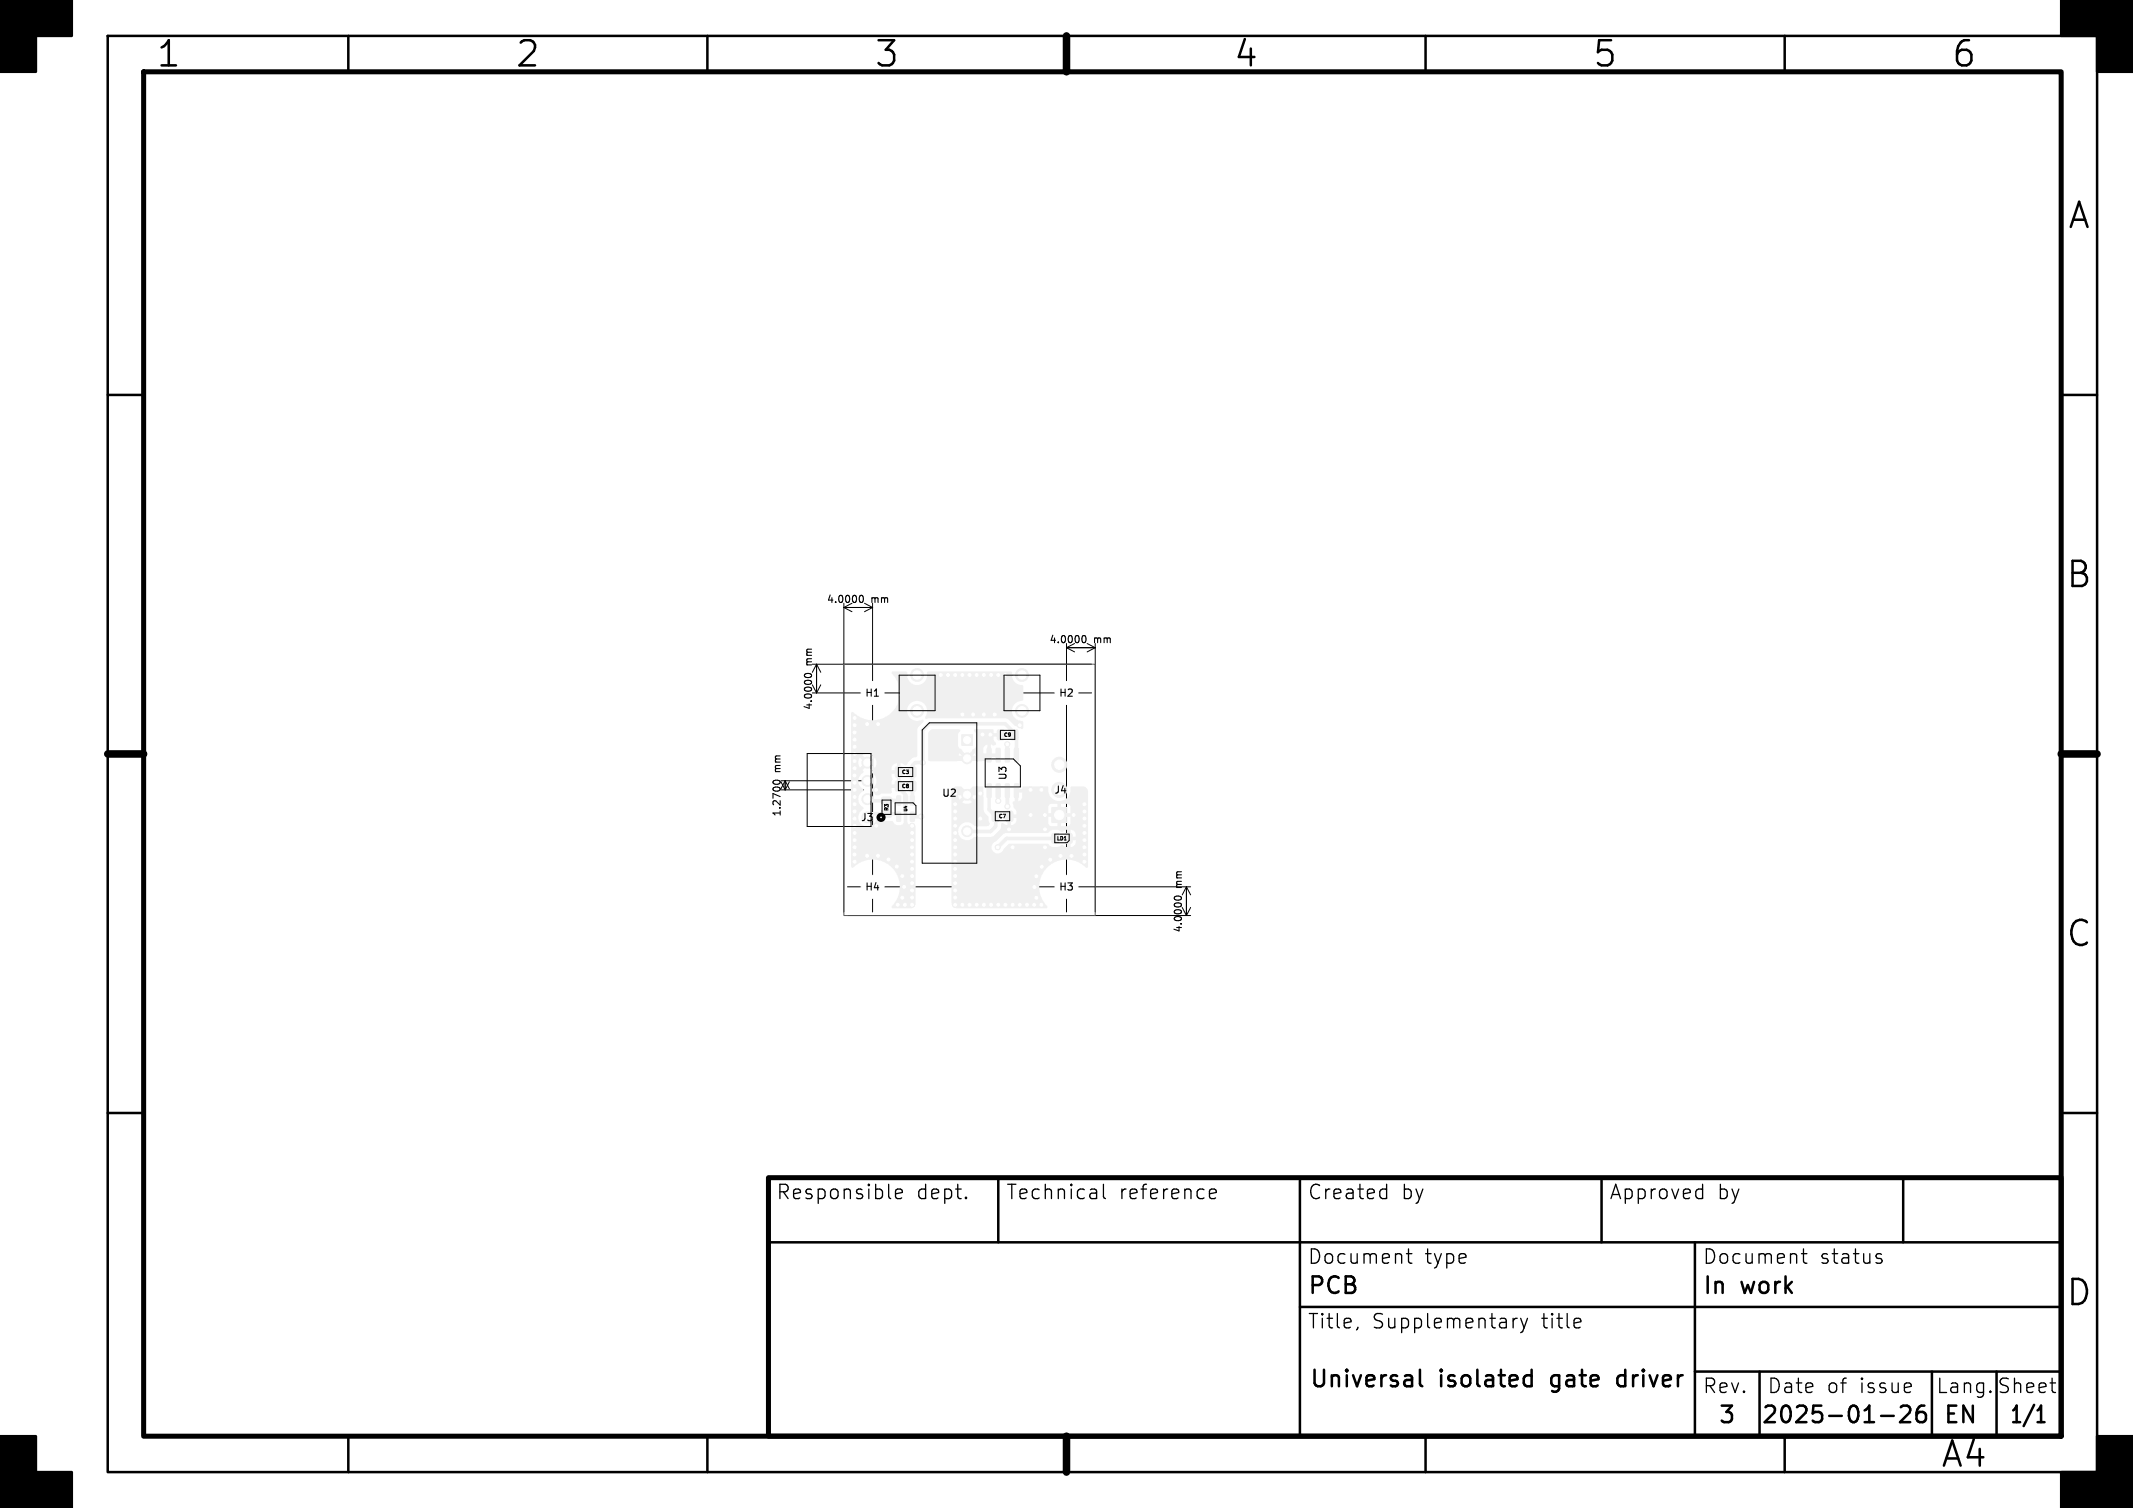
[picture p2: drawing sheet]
<svg xmlns="http://www.w3.org/2000/svg" width="297mm" height="210mm" viewBox="0 0 297 210" stroke-linecap="round" stroke-linejoin="round" font-family="sans-serif">
<path d="M112.2 94.3l-.2-.2a.53 .53 0 0 1 .5-.3 .53 .53 0 0 1 .5 .3l-.2 .2M119.7 83.1l.2-.2a.53 .53 0 0 1 .3 .5 .53 .53 0 0 1-.3 .5l-.2-.2M150.7 88.7l.2-.2a.53 .53 0 0 1 .3 .5 .53 .53 0 0 1-.3 .5l-.2-.2M107.8 109.2l-.2-.2a.53 .53 0 0 1 .5-.4 .53 .53 0 0 1 .5 .4l-.2 .2M163.7 125.3l-.2-.2a.53 .53 0 0 1 .5-.3 .53 .53 0 0 1 .5 .3l-.2 .2" fill="none" stroke="#000" stroke-width=".15"/>
<g fill="none" stroke="#000" stroke-width=".14">
<path d="M113.1 92.5h38.9M113.1 96.5h38.9M113.7 92.5v4l.6-1.1M113.7 92.5l.6 1.1M113.7 92.5l-.6 1.1M117.5 84v43M120.4 84l1.1 .6M121.5 84v43M121.5 84.6h-4l1.1 .6M121.5 84.6l-1.1 .6M148.5 89.6v37.4M151.4 89.6l1.1 .6"/>
<path d="M152.5 89.6v37.4M152.5 90.2h-4l1.1 .6M152.5 90.2l-1.1 .6M108.7 108.7h11.6M108.7 110h11.6M108.7 108.9l.6 1.1M109.3 108.7v1.3M109.3 108.7l.6 1.2M109.3 108.7l-.6 1.2M109.9 108.9l-.6 1.1M118 127.5h47.8M118 123.5h47.8"/>
<path d="M165.2 123.5v4l.6-1.1M165.2 123.5l.6 1.1M165.2 123.5l-.6 1.1"/>
</g>
<g fill="#f0f0f0" stroke="#f0f0f0" stroke-width=".14">
<path d="M148.4 116.1h.7l.2 .1v1l-.2 .2-.5 .1-.3-.2z"/>
<path d="M146.5 116.1h.7l.2 .1v1l-.1 .2-.6 .1-.2-.2z"/>
<path d="M126.8 110.8h.4l.1 .1v1.1l-.1 .1-.4-.1z"/>
<path d="M125.8 110.8h.4l.2 .1v1.1l-.1 .1-.5-.1z"/>
<path d="M124.9 110.8h.4l.1 .1v1.1l-.1 .1-.4-.1z"/>
<path d="M124.9 113.1h.4l.1 .1v1.1l-.1 .1-.4-.1z"/>
<path d="M126.8 113.1h.4l.1 .1v1.1l-.1 .1-.4-.1z"/>
<path d="M140.1 113l.7-.1 .2 .2v1l-.1 .3h-.6l-.2-.2z"/>
<path d="M138.2 113l.7-.1 .2 .2v1l-.1 .3h-.6l-.2-.2z"/>
<path d="M141.3 104.2h.4l.1 .1v1.7l-.1 .1-.5-.1z"/>
<path d="M140 104.2h.4l.2 .1v1.7l-.1 .1-.5-.1z"/>
<path d="M138.7 104.2h.4l.2 .1v1.7l-.1 .1-.5-.1z"/>
<path d="M137.5 104.2h.4l.1 .1v1.7l-.1 .1-.5-.1z"/>
<path d="M137.5 109.2l.4-.1 .1 .1v1.7l-.1 .2-.5-.1z"/>
<path d="M138.7 109.2l.4-.1 .2 .1v1.7l-.1 .2-.5-.1z"/>
<path d="M140 109.2l.4-.1 .2 .1v1.7l-.1 .2-.5-.1z"/>
<path d="M141.3 109.2l.4-.1 .1 .1v1.7l-.1 .2-.5-.1z"/>
<path d="M140.8 101.7l.7-.1 .2 .2 .1 1-.2 .2-.6 .1-.2-.2z"/>
<path d="M138.9 101.7l.7-.1 .2 .2 .1 1-.2 .2-.6 .1-.2-.2z"/>
<path d="M133.9 102.3h1.5v1.5h-1.5z"/>
<path d="M122.8 111.1l1.2-.1 .1 .2v.7l-.2 .1h-1l-.2-.2z"/>
<path d="M122.8 112.9l1.2-.1 .1 .3v.6l-.2 .1h-1l-.2-.2z"/>
<path d="M126.6 106.9l.7-.1 .2 .1v1.1l-.1 .2h-.6l-.2-.1z"/>
<path d="M124.7 106.9l.7-.1 .2 .1v1.1l-.1 .2h-.6l-.2-.1z"/>
<path d="M146.4 112.5h2.2v2.1h-2.2z"/>
<path d="M126.6 108.8h.7l.2 .1v1.1l-.1 .2h-.6l-.2-.1z"/>
<path d="M124.7 108.8h.7l.2 .1v1.1l-.1 .2h-.6l-.2-.1z"/>
<circle cx="127.7" cy="99" r=".89"/>
<circle cx="127.7" cy="94" r=".89"/>
<circle cx="134.7" cy="105.6" r=".75"/>
<circle cx="134.7" cy="110.7" r=".75"/>
<circle cx="134.7" cy="115.8" r=".75"/>
<circle cx="142.3" cy="99" r=".89"/>
<circle cx="142.3" cy="94" r=".89"/>
<circle cx="120.8" cy="113.8" r=".76"/>
<circle cx="120.8" cy="111.3" r=".76"/>
<circle cx="120.8" cy="108.7" r=".76"/>
<circle cx="120.8" cy="106.2" r=".76"/>
<circle cx="147.5" cy="110" r="1.05"/>
<circle cx="147.5" cy="106.5" r="1.05"/>
</g>
<g fill="#ececec" stroke="#ececec" stroke-width=".14">
<circle cx="133" cy="116" r=".35"/>
<circle cx="145" cy="126" r=".35"/>
<circle cx="139" cy="126" r=".35"/>
<circle cx="147.7" cy="119.2" r=".35"/>
<circle cx="136.5" cy="110.5" r=".35"/>
<circle cx="145.1" cy="120.7" r=".35"/>
<circle cx="133" cy="121" r=".35"/>
<circle cx="140.5" cy="115.5" r=".35"/>
<circle cx="149.5" cy="113.5" r=".35"/>
<circle cx="141" cy="118" r=".35"/>
<circle cx="133" cy="125" r=".35"/>
<circle cx="146.2" cy="119.7" r=".35"/>
<circle cx="141" cy="126" r=".35"/>
<circle cx="133" cy="120" r=".35"/>
<circle cx="151" cy="117" r=".35"/>
<circle cx="151" cy="120" r=".35"/>
<circle cx="133" cy="115" r=".35"/>
<circle cx="133" cy="123" r=".35"/>
<circle cx="136" cy="126" r=".35"/>
<circle cx="144" cy="126" r=".35"/>
<circle cx="151" cy="114" r=".35"/>
<circle cx="133" cy="124" r=".35"/>
<circle cx="151" cy="116" r=".35"/>
<circle cx="143.5" cy="113.5" r=".35"/>
<circle cx="133" cy="117" r=".35"/>
<circle cx="145.5" cy="113.5" r=".35"/>
<circle cx="137" cy="126" r=".35"/>
<circle cx="143.5" cy="110" r=".35"/>
<circle cx="144" cy="123.5" r=".35"/>
<circle cx="151" cy="119" r=".35"/>
<circle cx="133" cy="118" r=".35"/>
<circle cx="140" cy="126" r=".35"/>
<circle cx="133" cy="112" r=".35"/>
<circle cx="144.3" cy="122" r=".35"/>
<circle cx="143" cy="126" r=".35"/>
<circle cx="138" cy="126" r=".35"/>
<circle cx="151" cy="115" r=".35"/>
<circle cx="133" cy="110.5" r=".35"/>
<circle cx="133" cy="122" r=".35"/>
<circle cx="151" cy="112" r=".35"/>
<circle cx="133" cy="114" r=".35"/>
<circle cx="144.3" cy="125" r=".35"/>
<circle cx="145.5" cy="115.5" r=".35"/>
<circle cx="151" cy="113" r=".35"/>
<circle cx="133" cy="113" r=".35"/>
<circle cx="145" cy="110" r=".35"/>
<circle cx="135" cy="126" r=".35"/>
<circle cx="133" cy="119" r=".35"/>
<circle cx="151" cy="118" r=".35"/>
<circle cx="142" cy="126" r=".35"/>
<circle cx="134" cy="126" r=".35"/>
<circle cx="149.2" cy="119.2" r=".35"/>
<circle cx="145.5" cy="118" r=".35"/>
<circle cx="133" cy="126" r=".35"/>
<circle cx="136.5" cy="114" r=".35"/>
<circle cx="137" cy="99.5" r=".35"/>
<circle cx="119" cy="101" r=".35"/>
<circle cx="127" cy="125" r=".35"/>
<circle cx="119" cy="109" r=".35"/>
<circle cx="119" cy="103" r=".35"/>
<circle cx="124.9" cy="120.7" r=".35"/>
<circle cx="119" cy="113" r=".35"/>
<circle cx="127" cy="120" r=".35"/>
<circle cx="136.8" cy="102.3" r=".35"/>
<circle cx="127" cy="117" r=".35"/>
<circle cx="119" cy="100" r=".35"/>
<circle cx="139" cy="94" r=".35"/>
<circle cx="119" cy="115" r=".35"/>
<circle cx="132" cy="94" r=".35"/>
<circle cx="120.7" cy="119.2" r=".35"/>
<circle cx="120.7" cy="100.8" r=".35"/>
<circle cx="127" cy="118" r=".35"/>
<circle cx="125.9" cy="123.5" r=".35"/>
<circle cx="119" cy="111" r=".35"/>
<circle cx="134" cy="94" r=".35"/>
<circle cx="119" cy="118" r=".35"/>
<circle cx="119" cy="102" r=".35"/>
<circle cx="125.6" cy="125" r=".35"/>
<circle cx="125" cy="126" r=".35"/>
<circle cx="119" cy="105" r=".35"/>
<circle cx="136" cy="94" r=".35"/>
<circle cx="119" cy="107" r=".35"/>
<circle cx="127" cy="119" r=".35"/>
<circle cx="119" cy="104" r=".35"/>
<circle cx="138" cy="94" r=".35"/>
<circle cx="119" cy="117" r=".35"/>
<circle cx="119" cy="108" r=".35"/>
<circle cx="127" cy="123" r=".35"/>
<circle cx="122.3" cy="100.8" r=".35"/>
<circle cx="119" cy="116" r=".35"/>
<circle cx="137" cy="94" r=".35"/>
<circle cx="138.5" cy="99.5" r=".35"/>
<circle cx="127" cy="124" r=".35"/>
<circle cx="131" cy="94" r=".35"/>
<circle cx="135.5" cy="99.5" r=".35"/>
<circle cx="119" cy="110" r=".35"/>
<circle cx="140" cy="94" r=".35"/>
<circle cx="126" cy="126" r=".35"/>
<circle cx="134" cy="99.5" r=".35"/>
<circle cx="119" cy="114" r=".35"/>
<circle cx="135" cy="94" r=".35"/>
<circle cx="125.6" cy="122" r=".35"/>
<circle cx="137.9" cy="102.3" r=".35"/>
<circle cx="123.7" cy="119.7" r=".35"/>
<circle cx="119" cy="112" r=".35"/>
<circle cx="119" cy="106" r=".35"/>
<circle cx="127" cy="122" r=".35"/>
<circle cx="119" cy="120" r=".35"/>
<circle cx="119" cy="119" r=".35"/>
<circle cx="133" cy="94" r=".35"/>
<circle cx="122" cy="110" r=".35"/>
<circle cx="142" cy="101" r=".35"/>
<circle cx="127" cy="116" r=".35"/>
<circle cx="122" cy="115" r=".35"/>
<circle cx="127" cy="126" r=".35"/>
<circle cx="127" cy="115" r=".35"/>
<circle cx="127" cy="121" r=".35"/>
<circle cx="122.3" cy="119.2" r=".35"/>
<circle cx="128.5" cy="106.2" r=".35"/>
<circle cx="140.3" cy="112.3" r=".35"/>
<circle cx="139" cy="111.5" r=".35"/>
<circle cx="138.9" cy="118" r=".35"/>
<circle cx="140.3" cy="103.6" r=".35"/>
<circle cx="128.3" cy="113.7" r=".35"/>
</g>
<path d="M132.1 105.6h.1M132.1 105.6h5.5M133.1 110.4h3.3l.1 .1M137.6 105.6h.1" fill="none" stroke="#f0f0f0" stroke-width=".75"/>
<path d="M120.8 111.3l.2 .2h4.1M121.3 113.3h3.8M125.1 109.5v.2l1 1v4.9M125.1 107.5h.1M128.3 113.7h-1.3M137.7 110.1v2.7l.9 .9v1.4l-.7 .7h-3.2M139 110.1v1.4M140.3 103.6v1.6M140.3 104.2h.1M140.3 110.1v2.2M141.5 105.2v-2.6l-.2-.3v-.2l-1.3-1.3h-10.6l-.9 .9v4.5h-1l-.5 .4v4.9M146.9 116.8h-6.7l-1.3 1.2" fill="none" stroke="#f0f0f0" stroke-width=".5"/>
<g fill="#f0f0f0">
<path d="M132.7 109.8l.3-.3h.8l.7 .7-.3 .3-.6-.5a1.21 1.21 0 0 0 0 1.4l.6-.6 .3 .4-.5 .5 .2 .2a1.25 1.25 0 0 0 1.2-.2l-.6-.5 .3-.4 .6 .6 .1-.1a1.23 1.23 0 0 0-.1-1.3l-.6 .5-.3-.3 .7-.7h1.2l.2 .1 .1 3.3 .1 .3 .5 .6 .1 .6 .1 .3-.2 .3h-1.8h-.2a1.28 1.28 0 0 0-1.9-.1 1.28 1.28 0 0 0 .1 1.9 1.28 1.28 0 0 0 1.9-.2l2.5-.1 1-1 .2-.9h.3l.1 .2a1.23 1.23 0 0 0 1.7-.4v-.5h-.7v1h-.5v-1.1l.2-.1 .2-.3h.8v-.4l-.4-.6h4.8v.8h1v.5h-1v.9l.2 .3 .3 .2h.9v-1h.5v1h.8a.48 .48 0 0 0 .4-.5v-.9h-.9v-.5h.9v-.8l-.1-.3-.3-.1h-.8v.9h-.5v-.9h-.9a.48 .48 0 0 0-.5 .4h-4.8v-.4a.26 .26 0 0 1-.1-.3 .26 .26 0 0 1 .3-.1 .87 .87 0 0 0 .9-.3l.1-.3v-.6h-.5v1.2h-.5v-1.3l.4-.4h.6l.2-.4h3.3l.2 .2a1.58 1.58 0 0 0 1.6 1.9 1.58 1.58 0 0 0 1.5-2l.1-.1 1.8 .1a.75 .75 0 0 1 .5 .7v10.4v.1h-.3a3.8 3.8 0 0 0-5.4 0 3.8 3.8 0 0 0 .1 5.5l-.2 .2h-12.4a.76 .76 0 0 1-.8-.8v-7.7h5.6a.86 .86 0 0 0 .7 .8 .86 .86 0 0 0 .9-.5l.9-.8h5.3l.4 .3a1.31 1.31 0 0 0 1.4-.1h.3l.1 .1a1.21 1.21 0 0 0 1.7-.4v-.4h-.7v1h-.5v-1.5h1.2a.76 .76 0 0 0-.7-.9v.9h-.5v-.9l-.7 .3-.7-.3a1.08 1.08 0 0 0-1.1 .3l-.2 .1h-5.8l-.4 .2-1 .9-.3 .2-.3 .4v.3h-5.6v-7.7z"/>
<path d="M118.5 99.2h.3a3.8 3.8 0 0 0 5.4 0 3.8 3.8 0 0 0-.1-5.5l.2-.2h1.8l.2 .1a1.43 1.43 0 0 0 1.4 1.8 1.43 1.43 0 0 0 1.4-1.8l.2-.1h11.4l.2 .2a1.46 1.46 0 0 0 1.5 1.7l.1 .2v1.9a1.62 1.62 0 0 0-1.6 1.5 1.48 1.48 0 0 0 1.5 1.4l.1 .9v.2h-.3a1.19 1.19 0 0 0-.9-.4l-.9-.9-.3-.2h-10.8l-.3 .1-.2-.1a1.41 1.41 0 0 0-.7-2.3 1.41 1.41 0 0 0-1.8 1.5 1.42 1.42 0 0 0 2.1 1l.2 .2v.1l-.7 .7-.2 .4v3.8l-.7 .2-.9 1-.7-.3v3.1l-.3 .1-.1 .2h-.9l.1 .6-.2 .2h-1.2a.64 .64 0 0 1-1.1-.1l-.4-.3 .1-.2 .1-.1a1.21 1.21 0 0 0 .5-.9h2.1v.3h.8v-1.4h-.8l.2 .7-.2 .4h-2.1l-.1-.7-.6-.6v-.2l.2-.1-.3-.3h2.9v.3h.8v-1h-.2a.74 .74 0 0 0-.6 .7h-2.9l-.3-.3 .4-.4 .5 .6a1.22 1.22 0 0 0 0-1.4l-.5 .6-.4-.4 .6-.5-.3-.2a1.26 1.26 0 0 0-1.1 .2l.5 .5-.3 .4-.6-.6-.1 .1a1.24 1.24 0 0 0 .1 1.3l.6-.6 .3 .4-.5 .6 .1 .2a1.37 1.37 0 0 0-.1 2.3l.1 .3a1.39 1.39 0 0 0-.4 2l.3 .2a.23 .23 0 0 1 .1 .3 .23 .23 0 0 1-.1 .2 1.28 1.28 0 0 0 0 2.1 1.28 1.28 0 0 0 2-.8h.2l.6 .2h1.3l.4 .5a.91 .91 0 0 0 1.3-.3l.2-.1 .4 .4 .9 .1 .1 .2v10.6a.76 .76 0 0 1-.8 .8h-2.4l-.1-.1v-.2a3.8 3.8 0 0 0 0-5.4 3.8 3.8 0 0 0-5.5 .1l-.2-.2z"/>
<path d="M126 112.1l.3 .1v.5a.31 .31 0 0 1-.2 .4 .31 .31 0 0 1-.3-.5l.1-.3z"/>
<path d="M129.3 102l.5-.5 3.8 .1 .1 .2-.3 .5v1.7l.5 .4 .1 .2 .5 .5-.3 .4-.6-.6-.2 .4v.6l-.2 .1h-3.9l-.1-.2z"/>
<path d="M135.7 101.6l2.5-.1 .1 .2v.4h.9l.1 .1-.1 .4h-.9a.98 .98 0 0 0 .4 .9 .35 .35 0 0 1-.4 .3l-.3-.1v1.2l.9 .1 .1 .2-.1 .2h-2v.4l-.1 .2h-.7l-.2-.1v-.6l-.2-.4-.6 .6-.3-.4 .6-.5v-.2l.2-.1h1.3v.6h.6v-1.2a.63 .63 0 0 0-.6 .6h-1.3l.3-.4v-1.6l-.1-.3a.22 .22 0 0 1-.1-.4z"/>
</g>
<g fill="#fff" stroke="#fff" stroke-width=".14">
<circle cx="133" cy="116" r=".2"/>
<circle cx="145" cy="126" r=".2"/>
<circle cx="139" cy="126" r=".2"/>
<circle cx="147.7" cy="119.2" r=".2"/>
<circle cx="136.5" cy="110.5" r=".2"/>
<circle cx="145.1" cy="120.7" r=".2"/>
<circle cx="133" cy="121" r=".2"/>
<circle cx="140.5" cy="115.5" r=".2"/>
<circle cx="149.5" cy="113.5" r=".2"/>
<circle cx="141" cy="118" r=".2"/>
<circle cx="133" cy="125" r=".2"/>
<circle cx="146.2" cy="119.7" r=".2"/>
<circle cx="141" cy="126" r=".2"/>
<circle cx="133" cy="120" r=".2"/>
<circle cx="151" cy="117" r=".2"/>
<circle cx="151" cy="120" r=".2"/>
<circle cx="133" cy="115" r=".2"/>
<circle cx="133" cy="123" r=".2"/>
<circle cx="136" cy="126" r=".2"/>
<circle cx="144" cy="126" r=".2"/>
<circle cx="151" cy="114" r=".2"/>
<circle cx="133" cy="124" r=".2"/>
<circle cx="151" cy="116" r=".2"/>
<circle cx="143.5" cy="113.5" r=".2"/>
<circle cx="133" cy="117" r=".2"/>
<circle cx="145.5" cy="113.5" r=".2"/>
<circle cx="137" cy="126" r=".2"/>
<circle cx="143.5" cy="110" r=".2"/>
<circle cx="144" cy="123.5" r=".2"/>
<circle cx="151" cy="119" r=".2"/>
<circle cx="133" cy="118" r=".2"/>
<circle cx="140" cy="126" r=".2"/>
<circle cx="133" cy="112" r=".2"/>
<circle cx="144.3" cy="122" r=".2"/>
<circle cx="143" cy="126" r=".2"/>
<circle cx="138" cy="126" r=".2"/>
<circle cx="151" cy="115" r=".2"/>
<circle cx="133" cy="122" r=".2"/>
<circle cx="151" cy="112" r=".2"/>
<circle cx="133" cy="114" r=".2"/>
<circle cx="144.3" cy="125" r=".2"/>
<circle cx="145.5" cy="115.5" r=".2"/>
<circle cx="151" cy="113" r=".2"/>
<circle cx="133" cy="113" r=".2"/>
<circle cx="145" cy="110" r=".2"/>
<circle cx="135" cy="126" r=".2"/>
<circle cx="133" cy="119" r=".2"/>
<circle cx="151" cy="118" r=".2"/>
<circle cx="142" cy="126" r=".2"/>
<circle cx="134" cy="126" r=".2"/>
<circle cx="149.2" cy="119.2" r=".2"/>
<circle cx="145.5" cy="118" r=".2"/>
<circle cx="133" cy="126" r=".2"/>
<circle cx="136.5" cy="114" r=".2"/>
<circle cx="137" cy="99.5" r=".2"/>
<circle cx="119" cy="101" r=".2"/>
<circle cx="127" cy="125" r=".2"/>
<circle cx="119" cy="109" r=".2"/>
<circle cx="119" cy="103" r=".2"/>
<circle cx="124.9" cy="120.7" r=".2"/>
<circle cx="119" cy="113" r=".2"/>
<circle cx="127" cy="120" r=".2"/>
<circle cx="136.8" cy="102.3" r=".2"/>
<circle cx="127" cy="117" r=".2"/>
<circle cx="119" cy="100" r=".2"/>
<circle cx="139" cy="94" r=".2"/>
<circle cx="119" cy="115" r=".2"/>
<circle cx="132" cy="94" r=".2"/>
<circle cx="120.7" cy="119.2" r=".2"/>
<circle cx="120.7" cy="100.8" r=".2"/>
<circle cx="127" cy="118" r=".2"/>
<circle cx="125.9" cy="123.5" r=".2"/>
<circle cx="119" cy="111" r=".2"/>
<circle cx="134" cy="94" r=".2"/>
<circle cx="119" cy="118" r=".2"/>
<circle cx="119" cy="102" r=".2"/>
<circle cx="125.6" cy="125" r=".2"/>
<circle cx="125" cy="126" r=".2"/>
<circle cx="119" cy="105" r=".2"/>
<circle cx="136" cy="94" r=".2"/>
<circle cx="119" cy="107" r=".2"/>
<circle cx="127" cy="119" r=".2"/>
<circle cx="119" cy="104" r=".2"/>
<circle cx="138" cy="94" r=".2"/>
<circle cx="119" cy="117" r=".2"/>
<circle cx="119" cy="108" r=".2"/>
<circle cx="127" cy="123" r=".2"/>
<circle cx="122.3" cy="100.8" r=".2"/>
<circle cx="119" cy="116" r=".2"/>
<circle cx="137" cy="94" r=".2"/>
<circle cx="138.5" cy="99.5" r=".2"/>
<circle cx="127" cy="124" r=".2"/>
<circle cx="131" cy="94" r=".2"/>
<circle cx="135.5" cy="99.5" r=".2"/>
<circle cx="119" cy="110" r=".2"/>
<circle cx="140" cy="94" r=".2"/>
<circle cx="126" cy="126" r=".2"/>
<circle cx="134" cy="99.5" r=".2"/>
<circle cx="119" cy="114" r=".2"/>
<circle cx="135" cy="94" r=".2"/>
<circle cx="125.6" cy="122" r=".2"/>
<circle cx="137.9" cy="102.3" r=".2"/>
<circle cx="123.7" cy="119.7" r=".2"/>
<circle cx="119" cy="112" r=".2"/>
<circle cx="119" cy="106" r=".2"/>
<circle cx="127" cy="122" r=".2"/>
<circle cx="119" cy="120" r=".2"/>
<circle cx="119" cy="119" r=".2"/>
<circle cx="133" cy="94" r=".2"/>
<circle cx="122" cy="110" r=".2"/>
<circle cx="142" cy="101" r=".2"/>
<circle cx="127" cy="116" r=".2"/>
<circle cx="122" cy="115" r=".2"/>
<circle cx="127" cy="126" r=".2"/>
<circle cx="127" cy="115" r=".2"/>
<circle cx="127" cy="121" r=".2"/>
<circle cx="122.3" cy="119.2" r=".2"/>
<circle cx="128.5" cy="106.2" r=".2"/>
<circle cx="140.3" cy="112.3" r=".2"/>
<circle cx="139" cy="111.5" r=".2"/>
<circle cx="138.9" cy="118" r=".2"/>
<circle cx="140.3" cy="103.6" r=".2"/>
<circle cx="128.3" cy="113.7" r=".2"/>
<circle cx="148.5" cy="123.5" r="1.6"/>
<circle cx="148.5" cy="96.5" r="1.6"/>
<circle cx="121.5" cy="96.5" r="1.6"/>
<circle cx="127.7" cy="99" r=".59"/>
<circle cx="127.7" cy="94" r=".59"/>
<circle cx="134.7" cy="103.1" r=".5"/>
<circle cx="134.7" cy="105.6" r=".5"/>
<circle cx="134.7" cy="110.7" r=".5"/>
<circle cx="134.7" cy="115.8" r=".5"/>
<circle cx="142.3" cy="99" r=".59"/>
<circle cx="142.3" cy="94" r=".59"/>
<circle cx="120.8" cy="111.3" r=".51"/>
<circle cx="120.8" cy="108.8" r=".51"/>
<circle cx="120.8" cy="106.2" r=".51"/>
<circle cx="147.5" cy="113.5" r=".65"/>
<circle cx="147.5" cy="106.5" r=".65"/>
<circle cx="121.5" cy="123.5" r="1.6"/>
</g>
<g fill="none" stroke="#000" stroke-width=".35">
<path d="M15 5h277v200h-277zM48.5 5v5M98.5 5v5M148.5 5v5M198.5 5v5M248.5 5v5M15 55h5M287 55h5M15 105h5M287 105h5M15 155h5M287 155h5"/>
<path d="M107 173h180M139 164v9M181 164v36M223 164v9M236 173v27M265 164v9M181 182h106M196.3 191.5l.2 .1 .1 .2v1.3M196.6 192.9l-.2 .2M196.6 192.1l-.2 .1M197.7 190.8v1.9l.1 .2 .2 .2M212.3 192.8l.3 .3h.4l.3-.2"/>
<path d="M213.3 190.8v2.3M213.3 191.6l-.3-.1h-.4l-.3 .2M225.3 191.7l-.1 .3v.6l.1 .2M236 191h51M245 191v9M261.9 197.2h1.8M264.7 196l.3-.2h.5a.62 .62 0 0 1 .4 .9l-1.3 1.4h1.4M268 195.8a.91 .91 0 0 0-1.1 .9v.9l.2 .3 .2 .2h.4l.4-.3 .1-.2v-.5l-.2-.4-.3-.1h-.4l-.2 .1-.2 .4M269 191v9M278 191v9M283.7 198.1h1M283.7 196.4l.5-.6v2.3"/>
<path d="M48.5 200v5M98.5 200v5M148.5 200v5M198.5 200v5M248.5 200v5"/>
</g>
<path d="M20 10h267v190h-267zM107 164h180v36h-180z" fill="none" stroke="#000" stroke-width=".7"/>
<path d="M148.5 5v5M15 105h5M287 105h5M148.5 200v5" fill="none" stroke="#000" stroke-width="1.1"/>
<path d="M0 0h10v5h-5v5h-5zM287 0h10v10h-5v-5h-5zM0 200h5v5h5v5h-10zM292 200h5v10h-10v-5h5z" fill="#000" stroke="#000" stroke-width=".35"/>
<g fill="none" stroke="#000" stroke-width=".18">
<path d="M124.7 166.3l.9-.2-.1-.4-.5-.1-.3 .3v.7l.1 .2 .2 .1 .5-.1M134.5 166.7l.1 .1-.1 .1M134.5 166.7l-.1 .1 .1 .1M134.5 166.7v.2M153.6 164.9v1.7l.3 .3M168.4 166.3l1-.2-.1-.4-.6-.1-.3 .3v.7l.1 .2 .2 .1 .6-.1M192.5 165.6l.6 .1M193.1 166.8l-.6 .1M193.1 164.9v2M195.8 174.6h.8M196.1 173.9v1.7l.1 .2 .4 .1M236.5 165.6l.6 .1"/>
<path d="M237.1 166.8l-.6 .1M237.1 164.9v2M250.8 174.6h.8M251.1 173.9v1.7l.1 .2 .4 .1M261.5 174.6l.5 .1M261.5 175.3l.5 .1 .1 .2-.3 .3h-.4M189.1 184.8l-.2 .4M210.7 183.6v1.3M211.3 183.6a.51 .51 0 0 0-.6 .4M211.7 183.6l.5 1.3M212.2 184.9l-.2 .5-.3 .2M212.7 183.6l-.5 1.3"/>
<path d="M219.8 183.6l.2 .1 .1 .4-.9 .2M220 184.8l-.2 .1M285.5 192.6h.7M286 193.9h.2"/>
</g>
<path d="M125.2 94h5v5h-5zM139.8 94h5v5h-5zM112.4 104.9h8.9v10.2h-8.9zM122.8 111.4h1.3v2h-1.3zM124.6 111.8h2.5l.4 .4v1.2h-2.9zM125.1 108.9h2v1.2h-2zM125.1 106.9h2v1.2h-2zM128.4 101.7l1-1h6.6v19.5h-7.6zM137.2 105.7h3.9l1 1v2.9h-4.9zM138.6 113h2v1.3h-2zM139.3 101.7h2v1.3h-2zM146.9 116.2h2v.9l-.3 .3h-1.7z" fill="none" stroke="#000" stroke-width=".14"/>
<circle cx="122.7" cy="113.8" r=".38" fill="none" stroke="#000" stroke-width=".51"/>
<path d="M117.5 92.5h35v35h-35z" fill="none" stroke="#575757" stroke-width=".14"/>
<g font-size="4.9">
<text x="21.7" y="9.8">1</text>
<text x="71.7" y="9.8">2</text>
<text x="121.7" y="9.8">3</text>
<text x="171.7" y="9.8">4</text>
<text x="221.7" y="9.8">5</text>
<text x="271.7" y="9.8">6</text>
<text x="287.8" y="32.3">A</text>
<text x="287.6" y="82.3">B</text>
<text x="287.6" y="132.3">C</text>
<text x="287.6" y="182.3">D</text>
<text x="270.2" y="204.8">A4</text>
</g>
<g font-size="3.2">
<text x="182" y="180.7">PCB</text>
<text x="237" y="180.7">In</text>
<text x="242.5" y="180.7">work</text>
<text x="182.2" y="193.7">Universal</text>
<text x="200.4" y="193.7">isolated</text>
<text x="216.5" y="193.7">gate</text>
<text x="226.2" y="193.7">driver</text>
<text x="239.1" y="198.7">3</text>
<text x="245.1" y="198.7">2025-01-26</text>
<text x="270.5" y="198.7">EN</text>
<text x="279.6" y="198.7">1/1</text>
</g>
<g font-size="2.8">
<text x="108" y="167.3">Responsible</text>
<text x="127.6" y="167.3">dept.</text>
<text x="140" y="167.3">Technical</text>
<text x="155.8" y="167.3">reference</text>
<text x="182" y="167.3">Created</text>
<text x="195.1" y="167.3">by</text>
<text x="224" y="167.3">Approved</text>
<text x="239.1" y="167.3">by</text>
<text x="182" y="176.3">Document</text>
<text x="198.3" y="176.3">type</text>
<text x="237" y="176.3">Document</text>
<text x="253.3" y="176.3">status</text>
<text x="182" y="185.3">Title,</text>
<text x="191" y="185.3">Supplementary</text>
<text x="214.7" y="185.3">title</text>
<text x="237" y="194.3">Rev.</text>
<text x="246" y="194.3">Date</text>
<text x="254.3" y="194.3">of</text>
<text x="258.9" y="194.3">issue</text>
<text x="269.5" y="194.3">Lang. Sheet</text>
</g>
<g font-size="1.4">
<text x="115" y="84.2">4.0000</text>
<text x="121.3" y="84.2">mm</text>
<text x="146" y="89.8">4.0000</text>
<text x="152.3" y="89.8">mm</text>
<text x="113.3" y="92.7" transform="rotate(-90 113.3 92.7)">mm</text>
<text x="113.3" y="99" transform="rotate(-90 113.3 99)">4.0000</text>
<text x="120.4" y="97.2">H1</text>
<text x="147.4" y="97.2">H2</text>
<text x="108.9" y="107.6" transform="rotate(-90 108.9 107.6)">mm</text>
<text x="108.9" y="113.8" transform="rotate(-90 108.9 113.8)">1.2700</text>
<text x="131.1" y="111.2">U2</text>
<text x="140.3" y="108.7" transform="rotate(-90 140.3 108.7)">U3</text>
<text x="146.7" y="110.7">J4</text>
<text x="119.8" y="114.6">J3</text>
<text x="120.4" y="124.2">H4</text>
<text x="147.4" y="124.2">H3</text>
<text x="164.8" y="123.7" transform="rotate(-90 164.8 123.7)">mm</text>
<text x="164.8" y="130" transform="rotate(-90 164.8 130)">4.0000</text>
</g>
<g font-size=".7">
<text x="125.5" y="107.9">C3</text>
<text x="139.7" y="102.7">C9</text>
<text x="123.8" y="113" transform="rotate(-90 123.8 113)">R3</text>
<text x="125.5" y="109.9">C8</text>
<text x="139" y="114">C7</text>
<text x="147.1" y="117.1">LD1</text>
</g>
<text font-size=".6" x="126.4" y="113.1" transform="rotate(-90 126.4 113.1)">U4</text>
</svg>
